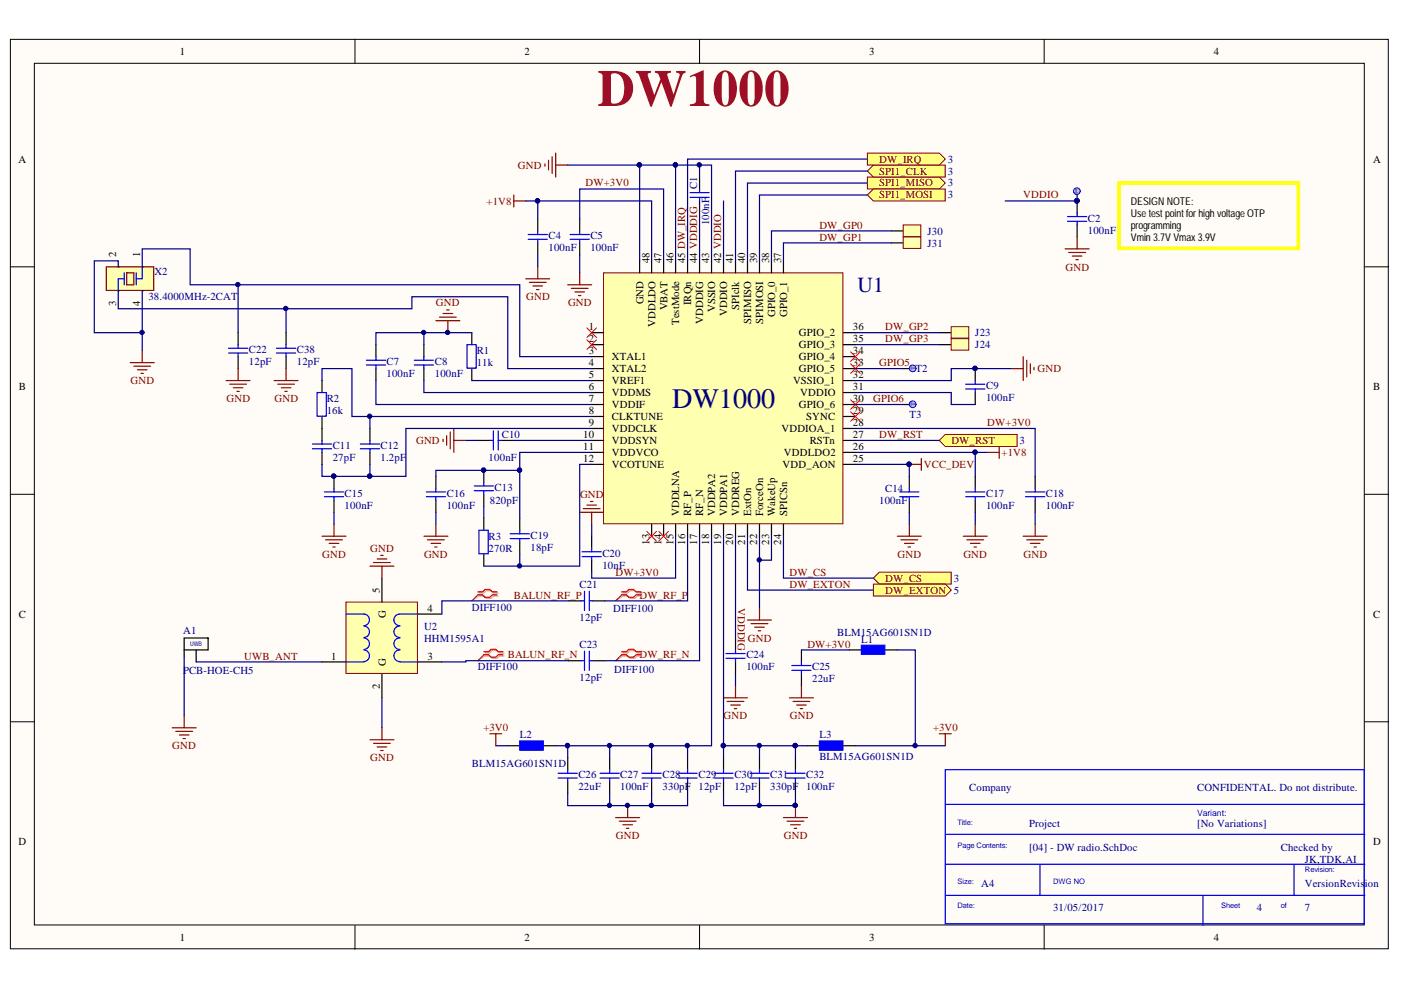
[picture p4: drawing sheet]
<svg xmlns="http://www.w3.org/2000/svg" width="297mm" height="210mm" viewBox="0 0 297 210" stroke-linecap="round" stroke-linejoin="round" font-family="sans-serif">
<g fill="#fffcf8" stroke="#000" stroke-width=".21">
<path d="M2.2 8.3h292.1v192.9h-292.1z"/>
<path d="M7.3 13.4h282v182.7h-282z"/>
</g>
<path d="M75.3 8.3v5.1M148.3 8.3v5.1M221.4 8.3v5.1M2.2 56.6h5.1M289.4 56.6h5M2.2 104.8h5.1M289.4 104.8h5M2.2 153h5.1M289.4 153h5M75.3 196.2v5.1M148.3 196.2v5.1M221.4 196.2v5.1" fill="none" stroke="#000" stroke-width=".21"/>
<path d="M128 57.8h50.7v53.3h-50.7z" fill="#ffffb0" stroke="#800000" stroke-width=".21"/>
<g fill="none" stroke="#000" stroke-width=".25">
<path d="M135.6 55.3v2.5M138.2 55.3v2.5M140.7 55.3v2.5M143.2 55.3v2.5M145.8 55.3v2.5M148.3 55.3v2.5M150.9 55.3v2.5M153.4 55.3v2.5M155.9 55.3v2.5M158.5 55.3v2.5M161 55.3v2.5M163.6 55.3v2.5"/>
<path d="M166.1 55.3v2.5M125.4 70.5h2.6M125.4 73.1h2.6M125.4 75.6h2.6M125.4 78.2h2.6M178.8 70.5h2.6M178.8 73.1h2.6M178.8 75.6h2.6M178.8 78.2h2.6M125.4 88.3h2.6M125.4 93.4h2.6M125.4 95.9h2.6"/>
<path d="M125.4 85.8h2.6M125.4 83.2h2.6M125.4 80.7h2.6M125.4 98.5h2.6M125.4 90.8h2.6M178.8 88.3h2.6M178.8 93.4h2.6M178.8 95.9h2.6M178.8 85.8h2.6M178.8 83.2h2.6M178.8 80.7h2.6M178.8 98.5h2.6"/>
<path d="M178.8 90.8h2.6M138.2 111.2v2.5M140.7 111.2v2.5M143.2 111.2v2.5M145.8 111.2v2.5M148.3 111.2v2.5M150.9 111.2v2.5M153.4 111.2v2.5M155.9 111.2v2.5M158.5 111.2v2.5M161 111.2v2.5M163.6 111.2v2.5"/>
<path d="M166.1 111.2v2.5M180.1 137.8h2.5M187.7 137.8h2.5M107.7 158.1h2.5M115.3 158.1h2.5M171.2 158.1h2.5M178.8 158.1h2.6"/>
</g>
<g fill="none" stroke="#800000" stroke-width=".25">
<path d="M115.5 34.7v.6M116.3 34v2M117.1 33.2v3.6M117.8 32.5v5M117.8 35h2.6M108.9 41.3v2.6M108.9 42.6h2.6M111.5 59.1h5.1M112.2 59.9h3.6M114 56.6v2.5M122.9 57.8v2.6M27.6 76.9h5.1"/>
<path d="M28.4 77.6h3.5M29.1 78.4h2.1M29.9 79.2h.5M30.2 74.3v2.6M92.4 68h5.1M93.2 67.2h3.5M93.9 66.5h2.1M94.7 65.7h.5M95 68v2.5M113 60.6h2M113.8 61.4h.5M120.4 60.4h5"/>
<path d="M121.1 61.1h3.6M121.9 61.9h2M122.7 62.7h.5M214.4 78.2h2.5M216.9 75.6v5.1M217.7 76.4v3.5M218.5 77.1v2.1M219.2 77.9v.5M93.9 93.1v.5M94.7 92.4v2M95.5 91.6v3.6M96.2 90.8v5.1"/>
<path d="M96.2 93.4h2.6M209.3 95.9h2.6M211.9 94.7v2.5M68.3 113.7h5.1M69 114.5h3.6M69.8 115.2h2M70.6 116h.5M70.8 111.2v2.5M89.9 113.7h5.1M90.6 114.5h3.6M91.4 115.2h2M92.2 116h.5"/>
<path d="M92.4 111.2v2.5M122.9 108.6h5.1M123.7 107.9h3.5M124.4 107.1h2.1M125.2 106.3h.5M125.4 108.6v2.6M190.2 113.7h5.1M191 114.5h3.6M191.8 115.2h2M192.5 116h.5M192.8 111.2v2.5M204.2 113.7h5.1"/>
<path d="M205 114.5h3.5M205.8 115.2h2M206.5 116h.5M206.8 111.2v2.5M158.5 131.5h5.1M159.2 132.2h3.6M160 133h2M160.8 133.7h.5M161 128.9v2.6M78.4 156.8h5.1M79.2 157.6h3.6M80 158.4h2"/>
<path d="M80.7 159.1h.5M81 154.3v2.5M153.4 148h5.1M154.2 148.7h3.5M154.9 149.5h2.1M155.7 150.2h.5M155.9 145.4v2.6M167.4 148h5.1M168.1 148.7h3.6M168.9 149.5h2M169.7 150.2h.5M169.9 145.4v2.6"/>
<path d="M130.5 173.3h5.1M131.3 174.1h3.6M132.1 174.9h2M132.8 175.6h.5M133.1 170.8v2.5M166.1 173.3h5.1M166.9 174.1h3.5M167.6 174.9h2.1M168.4 175.6h.5M168.6 170.8v2.5"/>
</g>
<g fill="#000080" stroke="#000080" stroke-width=".21">
<circle cx="94.9" cy="70.5" r=".46"/>
<circle cx="168.6" cy="170.8" r=".46"/>
<circle cx="133" cy="170.8" r=".46"/>
</g>
<path d="M101.6 125.7h1l.5-.5h1l.5 .5h1M101.6 126.4h1l.5 .5h1l.5-.5h1M102.8 138.4h1l.6-.5h1l.5 .5h1M102.8 139.1h1l.6 .5h1l.5-.5h1M132.1 125.7h1l.5-.5h1l.5 .5h1M132.1 126.4h1l.5 .5h1l.5-.5h1M132.1 138.4h1l.5-.5h1l.5 .5h1M132.1 139.1h1l.5 .5h1l.5-.5h1" fill="none" stroke="#d0a19e" stroke-width=".25"/>
<path d="M101.6 126.4l-1.6 1M102.8 139.1l-1.5 1M132.1 126.4l-1.6 1M132.1 139.1l-1.6 1" fill="none" stroke="#d0a19e" stroke-width=".21"/>
<path d="M101.3 125.5h1l.5-.5h1l.6 .5h1M101.3 126.1h1l.5 .5h1l.6-.5h1M102.6 138.2h1l.5-.5h1l.5 .5h1M102.6 138.8h1l.5 .5h1l.5-.5h1M131.8 125.5h1l.5-.5h1l.6 .5h1M131.8 126.1h1l.5 .5h1l.6-.5h1M131.8 138.2h1l.5-.5h1l.6 .5h1M131.8 138.8h1l.5 .5h1l.6-.5h1" fill="none" stroke="#f00" stroke-width=".25"/>
<path d="M101.3 126.1l-1.3 1.3M102.6 138.8l-1.3 1.3M131.8 126.1l-1.3 1.3M131.8 138.8l-1.3 1.3" fill="none" stroke="#f00" stroke-width=".21"/>
<g fill="#00f" stroke="#00f" stroke-width=".25">
<path d="M173.7 157.1h5v2h-5z"/>
<path d="M110.2 157.1h5v2h-5z"/>
<path d="M182.6 136.8h5v1.9h-5z"/>
</g>
<g fill="#ffff80" stroke="#800000" stroke-width=".21">
<path d="M183.9 37.5h15.2l1.3 1.3-1.3 1.3h-15.2z" fill-rule="evenodd"/>
<path d="M183.9 36.3l1.3-1.3h15.2v2.5h-15.2z" fill-rule="evenodd"/>
<path d="M183.9 41.3l1.3-1.2h15.2v2.5h-15.2z" fill-rule="evenodd"/>
<path d="M185.2 122.6l1.2-1.3h15.3v2.5h-15.3z" fill-rule="evenodd"/>
<path d="M199.1 93.4l1.3-1.3h15.3v2.6h-15.3z" fill-rule="evenodd"/>
</g>
<path d="M216.9 113.7h5.1M217.7 114.5h3.6M218.5 115.2h2M219.2 116h.5M219.5 111.2v2.5" fill="none" stroke="#800000" stroke-width=".25"/>
<path d="M183.9 32.5h15.2l1.3 1.2-1.3 1.3h-15.2z" fill-rule="evenodd" fill="#ffff80" stroke="#800000" stroke-width=".21"/>
<path d="M200.4 163.2h88.9v32.7h-88.9zM200.4 170.6h89M200.7 176.9h88.7M200.4 183.2h89M200.7 189.8h88.7M220.5 183.2v6.6M255.1 189.8v6.4M274.4 183.2v6.6" fill="none" stroke="#00f" stroke-width=".25"/>
<path d="M199.1 70.5h2.6" fill="none" stroke="#000" stroke-width=".25"/>
<path d="M201.7 69.3h3.7v2.4h-3.7z" fill="#ffffb0" stroke="#800000" stroke-width=".21"/>
<path d="M199.1 73.1h2.6" fill="none" stroke="#000" stroke-width=".25"/>
<path d="M201.7 71.8h3.7v2.4h-3.7z" fill="#ffffb0" stroke="#800000" stroke-width=".21"/>
<g fill="none" stroke="#000" stroke-width=".25">
<path d="M148.3 37.5v2.6M114 46.4v2.6M114 51.5v2.5M122.9 46.4v2.6M122.9 51.5v2.5M148.3 42.6v2.6M228.4 42.6v2.6M228.4 47.7v2.5M50.5 70.5v2.6M50.5 75.6v2.6M60.6 70.5v2.6M60.6 75.6v2.6"/>
<path d="M79.7 73.1v2.5M79.7 78.2v2.5M89.9 73.1v2.5M89.9 78.2v2.5M100 70.5v2.6M100 78.2v2.5M206.8 78.2v2.5M68.3 80.7v2.5M68.3 88.3v5.1M68.3 95.9v2.6M78.4 90.8v2.6M78.4 95.9v2.6"/>
<path d="M101.3 93.4h2.5M102.6 99.7v2.6M106.4 93.4h2.5M206.8 83.2v2.6M70.8 101v2.5M70.8 106.1v2.5M92.4 101v2.5M92.4 106.1v2.5M102.6 104.8v2.5M102.6 109.9v2.5M102.6 117.5v2.5M110.2 109.9v2.5"/>
<path d="M110.2 115v2.5M125.4 113.7v2.5M125.4 118.8v2.5M192.8 101v2.5M192.8 106.1v2.5M206.8 101v2.5M206.8 106.1v2.5M219.5 101v2.5M219.5 106.1v2.5M120.6 127.4h2.6M125.7 127.4h2.5M155.9 135.3v2.5"/>
<path d="M169.9 137.8v2.5M120.6 140.1h2.6M125.7 140.1h2.5M155.9 140.3v2.6M169.9 142.9v2.5M120.4 160.7v2.5M120.4 165.7v2.6M129.3 160.7v2.5M129.3 165.7v2.6M138.2 160.7v2.5M138.2 165.7v2.6M145.8 160.7v2.5"/>
<path d="M145.8 165.7v2.6M153.4 160.7v2.5M153.4 165.7v2.6M161 160.7v2.5M161 165.7v2.6M168.6 160.7v2.5M168.6 165.7v2.6"/>
</g>
<g fill="none" stroke="#00f" stroke-width=".25">
<path d="M112 49.7h4M112 50.7h4M114 49v.7M114 50.7v.8M120.9 49.7h4M120.9 50.7h4M122.9 49v.7M122.9 50.7v.8M146.3 41.9h4.1M146.3 40.8h4.1M148.3 40.1v.7M148.3 41.9v.7"/>
<path d="M226.3 45.9h4.1M226.3 46.9h4.1M228.4 45.2v.7M228.4 46.9v.8M48.4 73.8h4.1M48.4 74.9h4.1M50.5 73.1v.7M50.5 74.9v.7M58.6 73.8h4.1M58.6 74.9h4.1M60.6 73.1v.7M60.6 74.9v.7"/>
<path d="M77.7 76.4h4M77.7 77.4h4M79.7 75.6v.8M79.7 77.4v.8M87.8 76.4h4.1M87.8 77.4h4.1M89.9 75.6v.8M89.9 77.4v.8M99 73.1h2v4.9h-2zM66.2 94.1h4.1M66.2 95.2h4.1M67.2 83.2h2v5h-2z"/>
<path d="M68.3 93.4v.7M68.3 95.2v.7M76.4 94.1h4.1M76.4 95.2h4.1M78.4 93.4v.7M78.4 95.2v.7M103.8 93.4h.8M104.6 91.4v4M105.6 91.4v4M105.6 93.4h.8M204.7 81.5h4.1M204.7 82.5h4.1"/>
<path d="M206.8 80.7v.8M206.8 82.5v.7M68.8 104.3h4M68.8 105.3h4M70.8 103.5v.8M70.8 105.3v.8M90.4 104.3h4M90.4 105.3h4M92.4 103.5v.8M92.4 105.3v.8M100.5 103h4.1M100.5 104h4.1"/>
<path d="M101.5 112.4h2v5h-2zM102.6 102.3v.7M102.6 104v.8M108.2 113.2h4M108.2 114.2h4M110.2 112.4v.8M110.2 114.2v.8M123.4 117h4.1M123.4 118h4.1M125.4 116.2v.8M125.4 118v.8M190.8 104.3h4"/>
<path d="M190.8 105.3h4M192.8 103.5v.8M192.8 105.3v.8M204.7 104.3h4.1M204.7 105.3h4.1M206.8 103.5v.8M206.8 105.3v.8M217.4 104.3h4.1M217.4 105.3h4.1M219.5 103.5v.8M219.5 105.3v.8M123.2 127.4h.7"/>
<path d="M123.9 125.4v4M123.9 138.1v4M124.9 125.4v4M124.9 138.1v4M124.9 127.4h.8M153.9 138.6h4.1M153.9 139.6h4.1M155.9 137.8v.8M155.9 139.6v.7M123.2 140.1h.7M124.9 140.1h.8M167.9 141.1h4.1"/>
<path d="M167.9 142.1h4.1M169.9 140.3v.8M169.9 142.1v.8M118.3 164h4.1M118.3 165h4.1M120.4 163.2v.8M120.4 165v.7M127.2 164h4.1M127.2 165h4.1M129.3 163.2v.8M129.3 165v.7M136.1 164h4.1"/>
<path d="M136.1 165h4.1M138.2 163.2v.8M138.2 165v.7M143.7 164h4.1M143.7 165h4.1M145.8 163.2v.8M145.8 165v.7M151.4 164h4M151.4 165h4M153.4 163.2v.8M153.4 165v.7M159 164h4.1"/>
<path d="M159 165h4.1M161 163.2v.8M161 165v.7M166.6 164h4.1M166.6 165h4.1M168.6 163.2v.8M168.6 165v.7"/>
</g>
<g fill="#000080" stroke="#000080" stroke-width=".21">
<circle cx="228.3" cy="42.6" r=".46"/>
<circle cx="70.8" cy="100.9" r=".46"/>
<circle cx="206.7" cy="78.1" r=".46"/>
<circle cx="102.5" cy="99.7" r=".46"/>
</g>
<path d="M50.5 78.2v2.5M60.6 78.2v2.5M47.9 80.7h5.1M48.7 81.5h3.6M49.5 82.2h2M50.2 83h.5M58.1 80.7h5.1M58.9 81.5h3.5M59.6 82.2h2.1M60.4 83h.5" fill="none" stroke="#800000" stroke-width=".25"/>
<g fill="none" stroke="#f00" stroke-width=".21">
<path d="M124.4 69.5l2.1 2.1M124.4 72.1l2.1 2M126.5 69.5l-2.1 2.1M126.5 72.1l-2.1 2M180.3 74.6l2.1 2M180.3 77.1l2.1 2.1M182.4 74.6l-2.1 2M182.4 77.1l-2.1 2.1M180.3 87.3l2.1 2M180.3 84.8l2.1 2M182.4 87.3l-2.1 2M182.4 84.8l-2.1 2"/>
<path d="M137.1 112.7l2.1 2M139.2 112.7l-2.1 2M139.7 112.7l2 2M141.7 112.7l-2 2"/>
</g>
<path d="M185.2 123.8h15.2l1.3 1.3-1.3 1.3h-15.2z" fill-rule="evenodd" fill="#ffff80" stroke="#800000" stroke-width=".21"/>
<path d="M192.8 98.5h2.5M195.3 97.2v2.5M36.5 154.3h5.1M37.3 155.1h3.5M38 155.8h2.1M38.8 156.6h.5M39 151.8v2.5M103.8 155.6h2.6M105.1 155.6v2.5M199.1 155.6h2.6M200.4 155.6v2.5" fill="none" stroke="#800000" stroke-width=".25"/>
<circle cx="192.7" cy="98.4" r=".47" fill="#000080" stroke="#000080" stroke-width=".21"/>
<path d="M189 49h2.5M39 135.3h5.1v2.5h-5.1zM39 137.8v1.3M41.6 137.8v2.5" fill="none" stroke="#000" stroke-width=".25"/>
<path d="M191.5 47.7h3.7v2.5h-3.7z" fill="#ffffb0" stroke="#800000" stroke-width=".21"/>
<path d="M189 51.5h2.5" fill="none" stroke="#000" stroke-width=".25"/>
<path d="M191.5 50.2h3.7v2.5h-3.7z" fill="#ffffb0" stroke="#800000" stroke-width=".21"/>
<path d="M228.4 41.3v1.3" fill="none" stroke="#000" stroke-width=".25"/>
<circle cx="228.3" cy="42.6" r=".46" fill="#000080" stroke="#000080" stroke-width=".21"/>
<circle cx="228.3" cy="40.5" r=".71" fill="#c0c0c0" stroke="#00f" stroke-width=".21"/>
<g fill="#000080" stroke="#000080" stroke-width=".21">
<circle cx="228.3" cy="42.6" r=".46"/>
<circle cx="89.8" cy="70.5" r=".46"/>
<circle cx="78.4" cy="100.9" r=".46"/>
<circle cx="110.2" cy="99.7" r=".46"/>
<circle cx="110.2" cy="120" r=".46"/>
<circle cx="192.7" cy="98.4" r=".47"/>
<circle cx="135.5" cy="35" r=".47"/>
<circle cx="143.2" cy="35" r=".46"/>
<circle cx="148.3" cy="35" r=".47"/>
<circle cx="153.3" cy="158.1" r=".46"/>
<circle cx="161" cy="158.1" r=".46"/>
<circle cx="161" cy="170.8" r=".46"/>
<circle cx="129.2" cy="158.1" r=".46"/>
<circle cx="138.1" cy="158.1" r=".47"/>
<circle cx="145.7" cy="158.1" r=".47"/>
<circle cx="129.2" cy="170.8" r=".46"/>
<circle cx="138.1" cy="170.8" r=".46"/>
<circle cx="120.3" cy="158.1" r=".46"/>
<circle cx="168.6" cy="158.1" r=".47"/>
<circle cx="194" cy="158.1" r=".46"/>
<circle cx="206.7" cy="95.9" r=".46"/>
<circle cx="114" cy="42.6" r=".46"/>
<circle cx="78.4" cy="88.3" r=".46"/>
<circle cx="60.6" cy="65.4" r=".46"/>
<circle cx="168.6" cy="170.8" r=".46"/>
<circle cx="161" cy="118.7" r=".46"/>
<circle cx="30.1" cy="70.5" r=".46"/>
<circle cx="50.4" cy="60.3" r=".46"/>
</g>
<path d="M225.8 52.8h5.1M226.6 53.5h3.5M227.4 54.3h2M228.1 55.1h.5M228.4 50.2v2.6" fill="none" stroke="#800000" stroke-width=".25"/>
<path d="M237.3 38.8h38v13.9h-38z" fill="none" stroke="#ff0" stroke-width=".76"/>
<g fill="none" stroke="#000080" stroke-width=".25">
<path d="M120.4 35h15.2v20.3M135.6 35h7.6v20.3M143.2 35h7.7v20.3M148.3 35v2.5M183.9 36.3h-28v19M183.9 38.8h-25.4v16.5M183.9 33.7h-38.1v21.6M25.1 56.6v-1.3h-5.1v15.2h10.2M30.2 56.6v-3.8h10.1v7.6h69.9v15.2h15.2M111.5 42.6h2.5M114 46.4v-3.8h24.2v12.7M114 54v2.6"/>
<path d="M122.9 46.4v-6.3h17.8v15.2M122.9 54v3.8M148.3 45.2v10.1M153.4 42.6v12.7M183.9 41.3h-22.9v14M189 51.5h-22.9v3.8M189 49h-25.4v6.3M213.1 42.6h15.3M25.1 61.7v3.8h62.2v-2.6h20.4v15.3h17.7M30.2 61.7v12.6M50.5 60.4v10.1M60.6 65.5v5"/>
<path d="M89.9 70.5v2.6M100 70.5h-20.3v2.6M181.4 73.1h17.7M181.4 70.5h17.7M214.4 78.2h-12.7v2.5h-20.3M68.3 98.5v2.5h10.1v-2.5M68.3 80.7v-2.5h6.3v10.1h50.8M78.4 88.3v2.5M79.7 80.7v5.1h45.7M89.9 80.7v2.5h35.5M98.8 93.4h2.5M100 80.7h25.4"/>
<path d="M108.9 93.4h16.5M110.2 99.7v10.2M125.4 90.8h-39.3v10.2h-7.7M125.4 95.9h-15.2v3.8h-17.8v1.3M125.4 98.5h-2.5v21.5h-20.3M181.4 98.5h11.4v2.5M181.4 83.2h20.3v2.6h5.1M181.4 95.9h25.4v5.1M181.4 90.8h38.1v10.2M181.4 93.4h17.7M206.8 95.9h2.5M70.8 108.6v2.6"/>
<path d="M92.4 108.6v2.6M102.6 107.3v2.6M110.2 117.5v2.5M125.4 111.2v2.5M143.2 113.7v8.9h-17.8v-1.3M145.8 113.7v13.7h-17.6M148.3 113.7v26.4h-20.1M150.9 113.7v44.4h-30.5v2.6M153.4 113.7v44.4h15.2v2.6M155.9 113.7v21.6M158.5 113.7v11.4h26.7M161 113.7v15.2"/>
<path d="M163.6 113.7v5.1h-2.6M166.1 113.7v8.9h19.1M192.8 108.6v2.6M206.8 108.6v2.6M219.5 108.6v2.6M39 139.1v12.7M169.9 137.8h10.2M190.2 137.8h3.9v20.3M41.6 140.3h26.7M81 148v6.3M105.1 158.1h2.6M117.8 158.1h2.6"/>
<path d="M120.6 140.1h-21.8v.2h-5.1M129.3 158.1v2.6M138.2 158.1v2.6M145.8 158.1v2.6M153.4 158.1v2.6M155.9 142.9v2.5M161 158.1v2.6M168.6 158.1h2.6M181.4 158.1h19M120.4 168.3v2.5h25.4v-2.5M129.3 168.3v2.5M138.2 168.3v2.5"/>
<path d="M153.4 168.3v2.5h15.2v-2.5M161 168.3v2.5"/>
</g>
<path d="M22.5 56.6h10.1v5h-10.1z" fill="#ffffb0" stroke="#800000" stroke-width=".25"/>
<path d="M26.3 59.1h-1.2v2.6M26.3 57.8v2.6M28.9 57.8v2.6M30.2 56.6v2.5h-1.3" fill="none" stroke="#00f" stroke-width=".25"/>
<path d="M26.8 57.8h1.6v2.6h-1.6z" fill="none" stroke="#800000" stroke-width=".25"/>
<path d="M25.1 56.6h.1M30.2 56.6h.1M25.1 61.7h.1M30.2 61.7h.1" fill="none" stroke="#000" stroke-width=".25"/>
<path d="M73.4 127.7h15.1v15.1h-15.1z" fill="#ffffb0" stroke="#800000" stroke-width=".21"/>
<path d="M191.5 78.2h1.3M81 122.6v5.1M88.6 130.2h5.1M68.3 140.3h5.1M81 142.9v5.1M88.6 140.3h5.1" fill="none" stroke="#000" stroke-width=".25"/>
<path d="M73.4 130.2h3.8a1.23 1.23 0 0 1 1.1 1.2 1.23 1.23 0 0 1-1.1 1.3M77.2 137.8a1.23 1.23 0 0 1 1.1 1.2 1.23 1.23 0 0 1-1.1 1.3M77.2 132.7a1.22 1.22 0 0 1 1.1 1.2 1.22 1.22 0 0 1-1.1 1.3M77.2 135.3a1.22 1.22 0 0 1 1.1 1.2 1.22 1.22 0 0 1-1.1 1.2M84.8 137.8a1.23 1.23 0 0 0-1.3 1.2 1.23 1.23 0 0 0 1.3 1.3M84.8 132.7a1.22 1.22 0 0 0-1.3 1.2 1.22 1.22 0 0 0 1.3 1.3M84.8 135.3a1.22 1.22 0 0 0-1.3 1.2 1.22 1.22 0 0 0 1.3 1.2M88.6 130.2h-3.8a1.23 1.23 0 0 0-1.3 1.2 1.23 1.23 0 0 0 1.3 1.3M73.4 140.3h3.8M84.8 140.3h3.8" fill="none" stroke="#00f" stroke-width=".25"/>
<path d="M79.2 119.3h3.6M80 118.5h2M80.7 117.8h.5M78.4 120h5.1M81 120v2.6" fill="none" stroke="#800000" stroke-width=".25"/>
<path d="M120.6 127.4h-26.9v2.8" fill="none" stroke="#000080" stroke-width=".25"/>
<circle cx="193.5" cy="78.1" r=".71" fill="#c0c0c0" stroke="#00f" stroke-width=".21"/>
<path d="M191.5 85.8h1.3" fill="none" stroke="#000" stroke-width=".25"/>
<circle cx="193.5" cy="85.7" r=".71" fill="#c0c0c0" stroke="#00f" stroke-width=".21"/>
<path d="M181.4 78.2h10.1M181.4 85.8h10.1" fill="none" stroke="#000080" stroke-width=".25"/>
<text font-size="11" fill="#9e0e29" x="126.7" y="22.5">DW1000</text>
<text font-size="6" fill="#000080" x="142.5" y="86.5">DW1000</text>
<text font-size="4.6" fill="#000080" x="181.8" y="61.9">U1</text>
<g font-size="2.3">
<text x="38.1" y="11.7">1</text>
<text x="111.2" y="11.7">2</text>
<text x="184.3" y="11.7">3</text>
<text x="257.4" y="11.7">4</text>
<text x="3.9" y="34.5">A</text>
<text x="291.1" y="34.5">A</text>
<text x="239.8" y="43.4">DESIGN NOTE:</text>
<text x="239.8" y="46">Use test point forhigh voltage OTP</text>
<text x="239.8" y="48.5">programming</text>
<text x="239.8" y="51">Vmin 3.7V Vmax 3.9V</text>
<text x="24.6" y="54.6" transform="rotate(-90 24.6 54.6)">2</text>
<text x="29.7" y="54.6" transform="rotate(-90 29.7 54.6)">1</text>
<text x="137.7" y="55.8" transform="rotate(-90 137.7 55.8)">48</text>
<text x="140.2" y="55.8" transform="rotate(-90 140.2 55.8)">47</text>
<text x="142.8" y="55.8" transform="rotate(-90 142.8 55.8)">46</text>
<text x="145.3" y="55.8" transform="rotate(-90 145.3 55.8)">45 DW_IRQ</text>
<text x="147.8" y="55.8" transform="rotate(-90 147.8 55.8)">44 VDDDIG</text>
<text x="150.4" y="55.8" transform="rotate(-90 150.4 55.8)">43</text>
<text x="152.9" y="55.8" transform="rotate(-90 152.9 55.8)">42 VDDIO</text>
<text x="155.4" y="55.8" transform="rotate(-90 155.4 55.8)">41</text>
<text x="158" y="55.8" transform="rotate(-90 158 55.8)">40</text>
<text x="160.5" y="55.8" transform="rotate(-90 160.5 55.8)">39</text>
<text x="163.1" y="55.8" transform="rotate(-90 163.1 55.8)">38</text>
<text x="165.6" y="55.8" transform="rotate(-90 165.6 55.8)">37</text>
<text x="24.6" y="64.8" transform="rotate(-90 24.6 64.8)">3</text>
<text x="29.7" y="64.8" transform="rotate(-90 29.7 64.8)">4</text>
<text x="136.4" y="64.6" transform="rotate(-90 136.4 64.6)">GND</text>
<text x="141.5" y="65.8" transform="rotate(-90 141.5 65.8)">VBAT</text>
<text x="146.6" y="64.7" transform="rotate(-90 146.6 64.7)">IRQn</text>
<text x="156.7" y="65.7" transform="rotate(-90 156.7 65.7)">SPIclk</text>
<text x="124.8" y="70">1</text>
<text x="139" y="69.3" transform="rotate(-90 139 69.3)">VDDLDO</text>
<text x="144" y="68.9" transform="rotate(-90 144 68.9)">TestMode</text>
<text x="149.1" y="68.7" transform="rotate(-90 149.1 68.7)">VDDDIG</text>
<text x="151.6" y="66.2" transform="rotate(-90 151.6 66.2)">VSSIO</text>
<text x="154.2" y="67" transform="rotate(-90 154.2 67)">VDDIO</text>
<text x="159.3" y="68.7" transform="rotate(-90 159.3 68.7)">SPIMISO</text>
<text x="161.8" y="68.7" transform="rotate(-90 161.8 68.7)">SPIMOSI</text>
<text x="164.3" y="67.3" transform="rotate(-90 164.3 67.3)">GPIO_0</text>
<text x="166.9" y="67.3" transform="rotate(-90 166.9 67.3)">GPIO_1</text>
<text x="169.4" y="71.3">GPIO_2</text>
<text x="180.8" y="70">36</text>
<text x="124.8" y="72.6">2</text>
<text x="124.8" y="75.1">3</text>
<text x="124.8" y="77.6">4</text>
<text x="129.7" y="76.4">XTAL1</text>
<text x="169.4" y="76.4">GPIO_4</text>
<text x="169.4" y="73.8">GPIO_3</text>
<text x="180.8" y="77.6">33</text>
<text x="180.8" y="75.1">34</text>
<text x="180.8" y="72.6">35</text>
<text x="4" y="82.7">B</text>
<text x="124.8" y="82.7">6</text>
<text x="124.8" y="80.2">5</text>
<text x="129.7" y="84">VDDMS</text>
<text x="129.7" y="81.5">VREF1</text>
<text x="129.7" y="78.9">XTAL2</text>
<text x="168.1" y="81.5">VSSIO_1</text>
<text x="169.4" y="78.9">GPIO_5</text>
<text x="169.7" y="84">VDDIO</text>
<text x="180.8" y="82.7">31</text>
<text x="180.8" y="80.2">32</text>
<text x="291.1" y="82.7">B</text>
<text x="124.8" y="87.8">8</text>
<text x="124.8" y="85.3">7</text>
<text x="129.7" y="89.1">CLKTUNE</text>
<text x="129.7" y="86.5">VDDIF</text>
<text x="169.4" y="86.5">GPIO_6</text>
<text x="170.9" y="89.1">SYNC</text>
<text x="180.8" y="85.3">30</text>
<text x="180.8" y="87.8">29</text>
<text x="123.6" y="92.9">10</text>
<text x="123.6" y="95.4">11</text>
<text x="124.8" y="90.3">9</text>
<text x="129.7" y="94.1">VDDSYN</text>
<text x="129.7" y="91.6">VDDCLK</text>
<text x="165.7" y="91.6">VDDIOA_1</text>
<text x="171.7" y="94.1">RSTn</text>
<text x="180.8" y="95.4">26</text>
<text x="180.8" y="92.9">27</text>
<text x="180.8" y="90.3">28</text>
<text x="123.6" y="97.9">12</text>
<text x="129.7" y="96.7">VDDVCO</text>
<text x="129.7" y="99.2">VCOTUNE</text>
<text x="165.9" y="99.2">VDD_AON</text>
<text x="166.2" y="96.7">VDDLDO2</text>
<text x="180.8" y="97.9">25</text>
<text x="144" y="109.3" transform="rotate(-90 144 109.3)">VDDLNA</text>
<text x="146.6" y="109.3" transform="rotate(-90 146.6 109.3)">RF_P</text>
<text x="149.1" y="109.3" transform="rotate(-90 149.1 109.3)">RF_N</text>
<text x="151.6" y="109.3" transform="rotate(-90 151.6 109.3)">VDDPA2</text>
<text x="154.2" y="109.3" transform="rotate(-90 154.2 109.3)">VDDPA1</text>
<text x="156.7" y="109.3" transform="rotate(-90 156.7 109.3)">VDDREG</text>
<text x="159.3" y="109.3" transform="rotate(-90 159.3 109.3)">ExtOn</text>
<text x="161.8" y="109.3" transform="rotate(-90 161.8 109.3)">ForceOn</text>
<text x="164.3" y="109.3" transform="rotate(-90 164.3 109.3)">WakeUp</text>
<text x="166.9" y="109.3" transform="rotate(-90 166.9 109.3)">SPICSn</text>
<text x="137.7" y="115.5" transform="rotate(-90 137.7 115.5)">13</text>
<text x="140.2" y="115.5" transform="rotate(-90 140.2 115.5)">14</text>
<text x="142.8" y="115.5" transform="rotate(-90 142.8 115.5)">15</text>
<text x="145.3" y="115.5" transform="rotate(-90 145.3 115.5)">16</text>
<text x="147.8" y="115.5" transform="rotate(-90 147.8 115.5)">17</text>
<text x="150.4" y="115.5" transform="rotate(-90 150.4 115.5)">18</text>
<text x="152.9" y="115.5" transform="rotate(-90 152.9 115.5)">19</text>
<text x="155.4" y="115.5" transform="rotate(-90 155.4 115.5)">20</text>
<text x="158" y="115.5" transform="rotate(-90 158 115.5)">21</text>
<text x="160.5" y="115.5" transform="rotate(-90 160.5 115.5)">22</text>
<text x="163.1" y="115.5" transform="rotate(-90 163.1 115.5)">23</text>
<text x="165.6" y="115.5" transform="rotate(-90 165.6 115.5)">24</text>
<text x="80.5" y="125.6" transform="rotate(-90 80.5 125.6)">5</text>
<text x="4" y="131">C</text>
<text x="81.8" y="131.1" transform="rotate(-90 81.8 131.1)">G</text>
<text x="90.7" y="129.7">4</text>
<text x="291.1" y="131">C</text>
<text x="70.2" y="139.8">1</text>
<text x="81.8" y="141.1" transform="rotate(-90 81.8 141.1)">G</text>
<text x="90.7" y="139.8">3</text>
<text x="80.5" y="146.1" transform="rotate(-90 80.5 146.1)">2</text>
<text x="3.9" y="179.2">D</text>
<text x="291.1" y="179.2">D</text>
<text x="38.1" y="199.5">1</text>
<text x="111.2" y="199.5">2</text>
<text x="184.3" y="199.5">3</text>
<text x="257.4" y="199.5">4</text>
</g>
<g font-size="2.3" fill="#800000">
<text x="109.8" y="35.7">GND</text>
<text x="186.4" y="34.5">DW_IRQ</text>
<text x="124.2" y="39.5">DW+3V0</text>
<text x="186.4" y="39.5">SPI1_MISO</text>
<text x="186.4" y="37">SPI1_CLK</text>
<text x="103.2" y="43.4">+1V8</text>
<text x="186.4" y="42.1">SPI1_MOSI</text>
<text x="216.9" y="42.1">VDDIO</text>
<text x="173.7" y="51">DW_GP1</text>
<text x="173.7" y="48.5">DW_GP0</text>
<text x="225.9" y="57.4">GND</text>
<text x="92.4" y="65">GND</text>
<text x="111.6" y="63.7">GND</text>
<text x="120.4" y="65">GND</text>
<text x="187.7" y="70">DW_GP2</text>
<text x="186.4" y="77.6">GPIO5</text>
<text x="187.7" y="72.6">DW_GP3</text>
<text x="27.7" y="81.5">GND</text>
<text x="220" y="78.9">GND</text>
<text x="48" y="85.3">GND</text>
<text x="58.2" y="85.3">GND</text>
<text x="185.1" y="85.3">GPIO6</text>
<text x="88.2" y="94.1">GND</text>
<text x="186.4" y="92.9">DW_RST</text>
<text x="201.7" y="94.1">DW_RST</text>
<text x="209.3" y="90.3">DW+3V0</text>
<text x="195.9" y="99.2">VCC_DEV</text>
<text x="212.4" y="96.7">+1V8</text>
<text x="123" y="105.6">GND</text>
<text x="68.3" y="118.3">GND</text>
<text x="78.5" y="117">GND</text>
<text x="89.9" y="118.3">GND</text>
<text x="190.3" y="118.3">GND</text>
<text x="204.2" y="118.3">GND</text>
<text x="217" y="118.3">GND</text>
<text x="130.5" y="122.1">DW+3V0</text>
<text x="167.4" y="122.1">DW_CS</text>
<text x="167.4" y="124.6">DW_EXTON</text>
<text x="187.7" y="123.4">DW_CS</text>
<text x="187.7" y="125.9">DW_EXTON</text>
<text x="108.9" y="126.9">BALUN_RF_P</text>
<text x="135.6" y="126.9">DW_RF_P</text>
<text x="156.5" y="128.9" transform="rotate(90 156.5 128.9)">VDDDIG</text>
<text x="158.6" y="136">GND</text>
<text x="171.2" y="137.3">DW+3V0</text>
<text x="51.8" y="139.8">UWB_ANT</text>
<text x="107.7" y="139.6">BALUN_RF_N</text>
<text x="135.6" y="139.6">DW_RF_N</text>
<text x="102.5" y="155">+3V0</text>
<text x="153.4" y="152.5">GND</text>
<text x="167.5" y="152.5">GND</text>
<text x="197.8" y="155">+3V0</text>
<text x="36.5" y="158.9">GND</text>
<text x="78.5" y="161.4">GND</text>
<text x="130.6" y="177.9">GND</text>
<text x="166.2" y="177.9">GND</text>
</g>
<g font-size="2.3" fill="#000080">
<text x="200.9" y="34.5">3</text>
<text x="147.8" y="40" transform="rotate(-90 147.8 40)">C1</text>
<text x="200.9" y="39.5">3</text>
<text x="200.9" y="37">3</text>
<text x="150.4" y="47.7" transform="rotate(-90 150.4 47.7)">100nF</text>
<text x="200.9" y="42.1">3</text>
<text x="230.6" y="47">C2</text>
<text x="116.3" y="50.8">C4</text>
<text x="116.3" y="53.3">100nF</text>
<text x="125.2" y="50.8">C5</text>
<text x="125.2" y="53.3">100nF</text>
<text x="196.6" y="49.8">J30</text>
<text x="196.6" y="52.3">J31</text>
<text x="230.6" y="49.5">100nF</text>
<text x="32.7" y="58.4">X2</text>
<text x="31.5" y="63.7">38.4000MHz-2CAT</text>
<text x="206.8" y="71.3">J23</text>
<text x="52.8" y="74.9">C22</text>
<text x="52.8" y="77.4">12pF</text>
<text x="62.9" y="74.9">C38</text>
<text x="62.9" y="77.4">12pF</text>
<text x="82" y="77.4">C7</text>
<text x="92.2" y="77.4">C8</text>
<text x="101.1" y="75.1">R1</text>
<text x="101.1" y="77.6">11k</text>
<text x="206.8" y="73.8">J24</text>
<text x="82" y="79.9">100nF</text>
<text x="92.2" y="79.9">100nF</text>
<text x="194.1" y="78.9">T2</text>
<text x="209.1" y="82.5">C9</text>
<text x="69.3" y="85.3">R2</text>
<text x="69.3" y="87.8">16k</text>
<text x="192.8" y="88.5">T3</text>
<text x="209.1" y="85">100nF</text>
<text x="70.5" y="95.1">C11</text>
<text x="80.7" y="95.1">C12</text>
<text x="106.4" y="92.9">C10</text>
<text x="216.2" y="94.1">3</text>
<text x="70.5" y="97.7">27pF</text>
<text x="80.7" y="97.7">1.2pF</text>
<text x="103.6" y="97.7">100nF</text>
<text x="73.1" y="105.4">C15</text>
<text x="73.1" y="107.9">100nF</text>
<text x="94.7" y="105.4">C16</text>
<text x="94.7" y="107.9">100nF</text>
<text x="103.9" y="106.9">820pF</text>
<text x="104.9" y="104.1">C13</text>
<text x="186.4" y="106.9">100nF</text>
<text x="187.7" y="104.4">C14</text>
<text x="209.1" y="105.4">C17</text>
<text x="209.1" y="107.9">100nF</text>
<text x="221.8" y="105.4">C18</text>
<text x="221.8" y="107.9">100nF</text>
<text x="103.6" y="114.5">R3</text>
<text x="103.6" y="117">270R</text>
<text x="112.5" y="114.2">C19</text>
<text x="112.5" y="116.8">18pF</text>
<text x="127.7" y="118">C20</text>
<text x="122.9" y="124.6">C21</text>
<text x="127.7" y="120.6">10nF</text>
<text x="202.2" y="123.4">3</text>
<text x="202.2" y="125.9">5</text>
<text x="100.1" y="129.4">DIFF100</text>
<text x="122.9" y="131.7">12pF</text>
<text x="130" y="129.7">DIFF100</text>
<text x="38.8" y="134.5">A1</text>
<text x="89.9" y="133.5">U2</text>
<text x="89.9" y="136">HHM1595A1</text>
<text x="122.9" y="137.3">C23</text>
<text x="177.5" y="134.8">BLM15AG601SN1D</text>
<text x="182.6" y="136.3">L1</text>
<text x="38.8" y="142.9">PCB-HOE-CH5</text>
<text x="101.3" y="142.1">DIFF100</text>
<text x="130.2" y="142.6">DIFF100</text>
<text x="158.2" y="139.6">C24</text>
<text x="158.2" y="142.1">100nF</text>
<text x="172.2" y="142.1">C25</text>
<text x="122.9" y="144.4">12pF</text>
<text x="172.2" y="144.7">22uF</text>
<text x="110.2" y="156.6">L2</text>
<text x="173.7" y="156.6">L3</text>
<text x="173.7" y="161.1">BLM15AG601SN1D</text>
<text x="100.1" y="162.7">BLM15AG601SN1D</text>
<text x="122.6" y="165">C26</text>
<text x="122.6" y="167.6">22uF</text>
<text x="131.5" y="165">C27</text>
<text x="131.5" y="167.6">100nF</text>
<text x="140.5" y="165">C28</text>
<text x="140.5" y="167.6">330pF</text>
<text x="148.1" y="165">C29</text>
<text x="148.1" y="167.6">12pF</text>
<text x="155.7" y="165">C30</text>
<text x="155.7" y="167.6">12pF</text>
<text x="163.3" y="165">C31</text>
<text x="163.3" y="167.6">330pF</text>
<text x="170.9" y="165">C32</text>
<text x="170.9" y="167.6">100nF</text>
<text x="205.5" y="167.8">Company</text>
<text x="253.8" y="167.8">CONFIDENTAL. Do not distribute.</text>
<text x="218.2" y="175.4">Project</text>
<text x="253.8" y="175.4">[No Variations]</text>
<text x="218.2" y="180.5">[04] - DW radio.SchDoc</text>
<text x="271.6" y="180.5">Checked by</text>
<text x="276.6" y="183">JK,TDK,AI</text>
<text x="208.1" y="188.1">A4</text>
<text x="276.6" y="188.1">VersionRevis</text>
<text x="289.4" y="188.1">ion</text>
<text x="223.3" y="193.2">31/05/2017</text>
<text x="266.5" y="193.2">4</text>
<text x="276.6" y="193.2">7</text>
</g>
<text font-size="1.9" fill="#00f" x="253.8" y="173">Variant:</text>
<g font-size="1.6" fill="#00f">
<text x="203" y="174.8">Title:</text>
<text x="203" y="179.9">Page Contents:</text>
<text x="276.6" y="185">Revision:</text>
<text x="203" y="187.5">Size:</text>
<text x="223.3" y="187.5">DWG NO</text>
<text x="203" y="192.6">Date:</text>
<text x="258.9" y="192.6">Sheet</text>
<text x="271.6" y="192.6">of</text>
</g>
<g font-size="1.4" fill="#000080">
<text x="228.6" y="40.1" transform="rotate(-180 228.6 40.1)">T</text>
<text x="40.3" y="137.1">UWB</text>
</g>
<g font-size="1.3" fill="#000080">
<text x="194" y="78.4" transform="rotate(-90 194 78.4)">T</text>
<text x="194" y="86" transform="rotate(-90 194 86)">T</text>
</g>
</svg>
